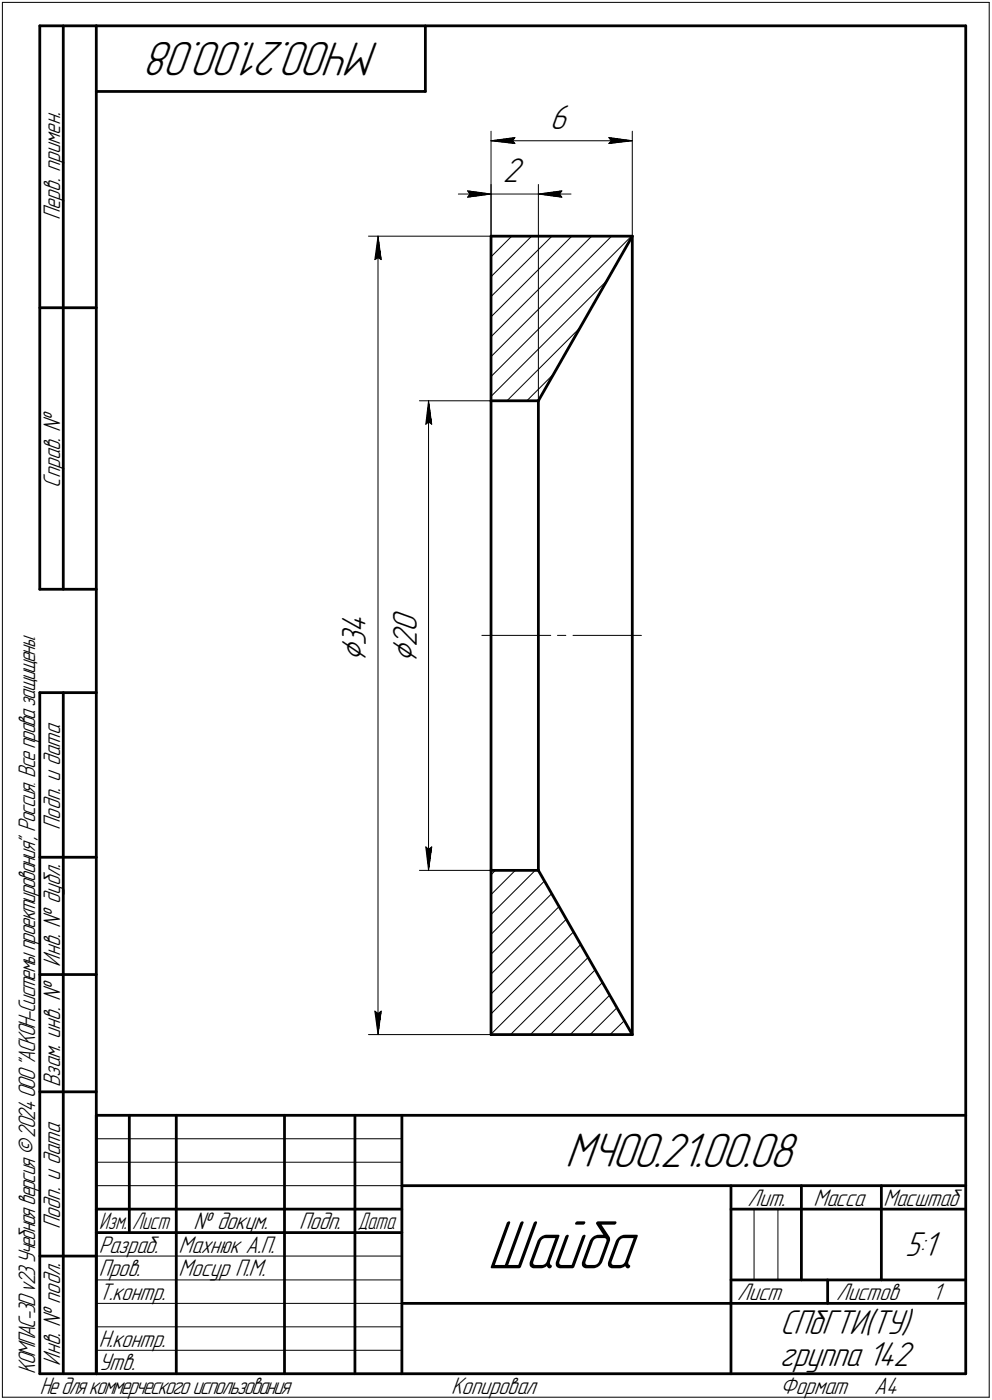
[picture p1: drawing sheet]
<svg xmlns="http://www.w3.org/2000/svg" width="211mm" height="298mm" viewBox="0 0 211 298" stroke-linecap="round" stroke-linejoin="round" font-family="sans-serif">
<g fill="none" stroke="#000" stroke-width=".59">
<path d="M8.5 5.5v120zM8.5 5.5h12zM13.5 5.5v120zM20.5 5.5v287zM20.5 5.5h185zM20.5 19.5h70zM90.5 5.5v14zM205.5 5.5v287zM104.5 50.3h30zM104.5 50.3v35zM134.5 50.3l-19.9 35zM134.5 50.3v170z"/>
<path d="M8.5 65.5h12zM104.5 85.3h10.1zM104.5 85.3v100zM114.6 85.3v100zM8.5 125.5h12zM8.5 147.5v145zM8.5 147.5h12zM13.5 147.5v145zM8.5 182.5h12zM104.5 185.3h10.1zM104.5 185.3v35zM114.6 185.3l19.9 35z"/>
<path d="M8.5 207.5h12zM8.5 232.5h12zM20.5 237.5h185zM20.5 237.5v55zM27.5 237.5v25zM37.5 237.5v55zM60.5 237.5v55zM75.5 237.5v55zM85.5 237.5v55zM104.5 220.3h30zM20.5 257.5h65zM85.5 252.5h120z"/>
<path d="M155.5 252.5v40zM155.5 257.5h15zM170.5 252.5v20zM170.5 257.5h35zM187.5 252.5v20zM8.5 267.5h12zM20.5 262.5h65zM85.5 277.5h70zM155.5 277.5h50zM155.5 272.5h50zM176.1 272.5v5zM8.5 292.5h12z"/>
<path d="M20.5 292.5h185z"/>
</g>
<g fill="none" stroke="#000" stroke-width=".21">
<path d="M.5 .5v297zM.5 .5h210zM210.5 .5v297zM104.5 27.9v22.4zM104.5 39.3v46zM104.5 30l5.1-.7zM104.5 30l5.1 .6zM104.5 30h30zM109.1 30l.5 .6zM109.6 29.3l-.5 .7zM114.6 39.3v46zM129.5 30.6l5-.6z"/>
<path d="M129.5 29.3l.5 .7zM129.5 29.3l5 .7zM130 30l-.5 .6zM134.5 27.9v22.4zM78.4 50.3h26.1zM79.8 55.3l.6-.4zM80.4 50.3l.7 5zM80.4 54.9l.7 .4zM80.4 50.3l-.6 5zM80.4 50.3v170zM97.5 41.3h7zM99.5 40.6l5 .7z"/>
<path d="M99.5 40.6l.5 .7zM99.5 42l5-.7zM100 41.3l-.5 .7zM104.5 58.9l8.6-8.6zM104.5 54.7l4.4-4.4zM104.5 50.5l.1-.2zM104.5 41.3h10.1zM114.6 41.3l4.9 .7zM114.6 41.3l4.9-.7zM114.6 41.3h6.9zM119 41.3l.5 .7zM119.5 40.6l-.5 .7z"/>
<path d="M104.5 75.9l25.6-25.6zM104.5 71.7l21.4-21.4zM104.5 67.5l17.2-17.2zM104.5 63.2l12.9-12.9zM117.8 79.7l-5.7 5.6zM89.2 85.3h15.3zM90.6 90.3l.6-.5zM91.2 85.3l.7 5zM91.2 89.8l.7 .5zM91.2 85.3l-.6 5zM91.2 85.3v100zM104.5 84.4l24.5-24.5z"/>
<path d="M104.5 80.2l29.9-29.9zM107.9 85.3l15.5-15.5zM102.5 135.3h14.7zM118.6 135.3h1.8zM121.9 135.3h14.6zM89.2 185.3h15.3zM90.6 180.3l.6 5zM90.6 180.3l.6 .5zM91.2 180.8l.7-.5zM91.9 180.3l-.7 5zM104.5 199l11.3-11.4zM104.5 194.7l9.4-9.4z"/>
<path d="M104.5 190.5l5.1-5.2zM104.5 186.3l.9-1zM79.8 215.3l.6 5zM79.8 215.3l.6 .5zM80.4 215.8l.7-.5zM81.1 215.3l-.7 5zM104.5 215.9l17.5-17.4zM104.5 211.7l16-16zM104.5 207.4l14.5-14.4zM104.5 203.2l12.8-12.9zM78.4 220.3h26.1zM104.5 220.2l19-19z"/>
<path d="M108.6 220.3l16.5-16.4zM112.9 220.3l13.8-13.8zM117.1 220.3l11.1-11.1zM121.3 220.3l8.4-8.4zM125.6 220.3l5.6-5.7zM129.8 220.3l3-3zM134.1 220.3l.3-.3zM20.5 247.5h65zM20.5 252.5h65zM20.5 242.5h65zM160.4 257.5v15zM165.5 257.5v15z"/>
<path d="M20.5 267.5h65zM20.5 272.5h65zM20.5 277.5h65zM.5 297.5h210zM20.5 282.5h65zM20.5 287.5h65z"/>
</g>
<g fill="#fff" stroke="#fff" stroke-width=".21">
<path d="M72.1 129.7h7.3zM72.1 129.8h7.3zM72.1 129.9h7.3zM72.1 130h7.3zM72.1 130h7.3zM72.1 130.1h7.3zM72.1 130.2h7.3zM72.1 130.3h7.3zM72.1 130.4h7.3zM72.1 130.5h7.3zM72.1 130.6h7.3zM72.1 130.6h7.3zM72.1 130.7h7.3zM72.1 130.8h7.3zM72.1 130.9h7.3zM72.1 131h7.3zM72.1 131.1h7.3zM72.1 131.1h7.3zM72.1 131.2h7.3zM72.1 131.3h7.3zM72.1 131.4h7.3zM72.1 131.5h7.3zM72.1 131.6h7.3zM72.1 131.7h7.3zM72.1 131.7h7.3zM72.1 131.8h7.3zM72.1 131.9h7.3zM72.1 132h7.3zM72.1 132.1h7.3zM72.1 132.2h7.3zM72.1 132.2h7.3zM72.1 132.3h7.3zM72.1 132.4h7.3zM72.1 132.5h7.3zM72.1 132.6h7.3zM72.1 132.7h7.3zM72.1 132.8h7.3zM72.1 132.8h7.3zM72.1 132.9h7.3zM72.1 133h7.3zM72.1 133.1h7.3zM72.1 133.2h7.3zM72.1 133.3h7.3zM72.1 133.3h7.3zM72.1 133.4h7.3zM72.1 133.5h7.3zM72.1 133.6h7.3zM72.1 133.7h7.3zM72.1 133.8h7.3zM72.1 133.9h7.3zM72.1 133.9h7.3zM72.1 134h7.3zM72.1 134.1h7.3zM72.1 134.2h7.3zM72.1 134.3h7.3zM72.1 134.4h7.3zM72.1 134.5h7.3zM72.1 134.5h7.3zM72.1 134.6h7.3zM72.1 134.7h7.3zM72.1 134.8h7.3zM72.1 134.9h7.3zM72.1 135h7.3zM72.1 135h7.3zM72.1 135.1h7.3zM72.1 135.2h7.3zM72.1 135.3h7.3zM72.1 135.4h7.3zM72.1 135.5h7.3zM72.1 135.6h7.3zM72.1 135.6h7.3zM72.1 135.7h7.3zM72.1 135.8h7.3zM72.1 135.9h7.3zM72.1 136h7.3zM72.1 136.1h7.3zM72.1 136.1h7.3zM72.1 136.2h7.3zM72.1 136.3h7.3zM72.1 136.4h7.3zM72.1 136.5h7.3zM72.1 136.6h7.3zM72.1 136.7h7.3zM72.1 136.7h7.3zM72.1 136.8h7.3zM72.1 136.9h7.3zM72.1 137h7.3zM72.1 137.1h7.3zM72.1 137.2h7.3zM72.1 137.2h7.3zM72.1 137.3h7.3zM72.1 137.4h7.3zM72.1 137.5h7.3zM72.1 137.6h7.3zM72.1 137.7h7.3zM72.1 137.8h7.3zM72.1 137.8h7.3zM72.1 137.9h7.3zM72.1 138h7.3zM72.1 138.1h7.3zM72.1 138.2h7.3zM72.1 138.3h7.3zM72.1 138.3h7.3zM72.1 138.4h7.3zM72.1 138.5h7.3zM72.1 138.6h7.3zM72.1 138.7h7.3zM72.1 138.8h7.3zM72.1 138.9h7.3zM72.1 138.9h7.3zM72.1 139h7.3zM72.1 139.1h7.3zM72.1 139.2h7.3zM72.1 139.3h7.3zM72.1 139.4h7.3zM72.1 139.4h7.3zM72.1 139.5h7.3zM72.1 139.6h7.3zM72.1 139.7h7.3zM72.1 139.8h7.3zM72.1 139.9h7.3zM72.1 140h7.3zM72.1 140h7.3zM72.1 140.1h7.3zM72.1 140.2h7.3zM72.1 140.3h7.3zM72.1 140.4h7.3zM72.1 140.5h7.3zM72.1 140.5h7.3zM72.1 140.6h7.3zM72.1 140.7h7.3zM72.1 140.8h7.3zM72.1 140.9h7.3z"/>
<path d="M80.3 50.5h.3zM80.3 50.6h.3zM80.3 50.7h.3zM80.3 50.8h.4zM80.2 50.9h.5zM80.2 51h.6zM80.2 51.1h.6zM80.1 51.1h.7zM80.1 51.2h.8zM80 51.3h.9zM80 51.4h.9zM79.9 51.5h1zM79.9 51.6h1zM79.9 51.6h1.1zM79.8 51.7h1.2zM79.8 51.8h1.2zM79.8 51.9h1.3zM79.8 52h1.3zM79.7 52.1h1.4zM79.7 52.2h1.5zM79.7 52.2h1.5zM79.7 52.3h1.5zM79.7 52.4h1.5zM79.7 52.5h1.5zM79.7 52.6h1.5zM79.7 52.7h1.5zM79.6 52.7h1.7zM79.6 52.8h1.7zM79.6 52.9h1.7zM79.6 53h1.7zM79.6 53.1h1.7zM79.6 53.2h1.7zM79.6 53.3h1.7zM79.5 53.3h1.9zM79.5 53.4h1.9zM79.5 53.5h1.9zM79.5 53.6h1.9zM79.5 53.7h1.9zM79.5 53.8h1.9zM79.5 53.8h1.9zM79.4 53.9h2zM79.4 54h2zM79.4 54.1h2zM79.4 54.2h2zM79.4 54.3h2zM79.4 54.4h2zM79.4 54.4h2zM79.4 54.5h2zM79.3 54.6h2.2zM79.3 54.7h2.2zM79.3 54.8h2.2zM79.3 54.9h2.2zM79.3 54.9h2.2zM79.3 55h2.2zM79.3 55.1h2.2zM79.2 55.2h2.4zM79.2 55.3h2.4zM79.2 55.4h2.4zM79.2 55.5h2.4zM79.2 55.5h2.4zM79.2 55.6h2.4zM79.2 55.7h2.4z"/>
<path d="M79.2 214.8h2.4zM79.2 214.9h2.4zM79.2 215h2.4zM79.2 215.1h2.4zM79.2 215.1h2.4zM79.2 215.2h2.4zM79.2 215.3h2.4zM79.2 215.4h2.4zM79.3 215.5h2.2zM79.3 215.6h2.2zM79.3 215.6h2.2zM79.3 215.7h2.2zM79.3 215.8h2.2zM79.3 215.9h2.2zM79.3 216h2.2zM79.4 216.1h2zM79.4 216.2h2zM79.4 216.2h2zM79.4 216.3h2zM79.4 216.4h2zM79.4 216.5h2zM79.4 216.6h2zM79.4 216.7h2zM79.5 216.7h1.9zM79.5 216.8h1.9zM79.5 216.9h1.9zM79.5 217h1.9zM79.5 217.1h1.9zM79.5 217.2h1.9zM79.5 217.3h1.9zM79.6 217.3h1.7zM79.6 217.4h1.7zM79.6 217.5h1.7zM79.6 217.6h1.7zM79.6 217.7h1.7zM79.6 217.8h1.7zM79.6 217.8h1.7zM79.7 217.9h1.5zM79.7 218h1.5zM79.7 218.1h1.5zM79.7 218.2h1.5zM79.7 218.3h1.5zM79.7 218.4h1.5zM79.7 218.4h1.5zM79.7 218.5h1.4zM79.8 218.6h1.3zM79.8 218.7h1.3zM79.8 218.8h1.2zM79.8 218.9h1.2zM79.9 218.9h1.1zM79.9 219h1zM79.9 219.1h1zM80 219.2h.9zM80 219.3h.9zM80.1 219.4h.8zM80.1 219.5h.7zM80.2 219.5h.6zM80.2 219.6h.6zM80.2 219.7h.5zM80.3 219.8h.4zM80.3 219.9h.3zM80.3 220h.3zM80.3 220h.3z"/>
<path d="M83 129.5h7.3zM83 129.6h7.3zM83 129.7h7.3zM83 129.8h7.3zM83 129.9h7.3zM83 130h7.3zM83 130h7.3zM83 130.1h7.3zM83 130.2h7.3zM83 130.3h7.3zM83 130.4h7.3zM83 130.5h7.3zM83 130.6h7.3zM83 130.6h7.3zM83 130.7h7.3zM83 130.8h7.3zM83 130.9h7.3zM83 131h7.3zM83 131.1h7.3zM83 131.1h7.3zM83 131.2h7.3zM83 131.3h7.3zM83 131.4h7.3zM83 131.5h7.3zM83 131.6h7.3zM83 131.7h7.3zM83 131.7h7.3zM83 131.8h7.3zM83 131.9h7.3zM83 132h7.3zM83 132.1h7.3zM83 132.2h7.3zM83 132.2h7.3zM83 132.3h7.3zM83 132.4h7.3zM83 132.5h7.3zM83 132.6h7.3zM83 132.7h7.3zM83 132.8h7.3zM83 132.8h7.3zM83 132.9h7.3zM83 133h7.3zM83 133.1h7.3zM83 133.2h7.3zM83 133.3h7.3zM83 133.3h7.3zM83 133.4h7.3zM83 133.5h7.3zM83 133.6h7.3zM83 133.7h7.3zM83 133.8h7.3zM83 133.9h7.3zM83 133.9h7.3zM83 134h7.3zM83 134.1h7.3zM83 134.2h7.3zM83 134.3h7.3zM83 134.4h7.3zM83 134.5h7.3zM83 134.5h7.3zM83 134.6h7.3zM83 134.7h7.3zM83 134.8h7.3zM83 134.9h7.3zM83 135h7.3zM83 135h7.3zM83 135.1h7.3zM83 135.2h7.3zM83 135.3h7.3zM83 135.4h7.3zM83 135.5h7.3zM83 135.6h7.3zM83 135.6h7.3zM83 135.7h7.3zM83 135.8h7.3zM83 135.9h7.3zM83 136h7.3zM83 136.1h7.3zM83 136.1h7.3zM83 136.2h7.3zM83 136.3h7.3zM83 136.4h7.3zM83 136.5h7.3zM83 136.6h7.3zM83 136.7h7.3zM83 136.7h7.3zM83 136.8h7.3zM83 136.9h7.3zM83 137h7.3zM83 137.1h7.3zM83 137.2h7.3zM83 137.2h7.3zM83 137.3h7.3zM83 137.4h7.3zM83 137.5h7.3zM83 137.6h7.3zM83 137.7h7.3zM83 137.8h7.3zM83 137.8h7.3zM83 137.9h7.3zM83 138h7.3zM83 138.1h7.3zM83 138.2h7.3zM83 138.3h7.3zM83 138.3h7.3zM83 138.4h7.3zM83 138.5h7.3zM83 138.6h7.3zM83 138.7h7.3zM83 138.8h7.3zM83 138.9h7.3zM83 138.9h7.3zM83 139h7.3zM83 139.1h7.3zM83 139.2h7.3zM83 139.3h7.3zM83 139.4h7.3zM83 139.4h7.3zM83 139.5h7.3zM83 139.6h7.3zM83 139.7h7.3zM83 139.8h7.3zM83 139.9h7.3zM83 140h7.3zM83 140h7.3zM83 140.1h7.3zM83 140.2h7.3zM83 140.3h7.3zM83 140.4h7.3zM83 140.5h7.3zM83 140.5h7.3zM83 140.6h7.3zM83 140.7h7.3zM83 140.8h7.3zM83 140.9h7.3zM83 141h7.3zM83 141.1h7.3z"/>
<path d="M91.1 85.6h.3zM91.1 85.7h.3zM91.1 85.8h.3zM91 85.9h.4zM91 85.9h.4zM90.9 86h.6zM90.9 86.1h.6zM90.9 86.2h.7zM90.8 86.3h.8zM90.8 86.4h.9zM90.8 86.4h.9zM90.8 86.5h.9zM90.8 86.6h1zM90.7 86.7h1.1zM90.7 86.8h1.2zM90.7 86.9h1.2zM90.6 87h1.3zM90.6 87h1.3zM90.5 87.1h1.4zM90.5 87.2h1.5zM90.5 87.3h1.5zM90.5 87.4h1.5zM90.5 87.5h1.5zM90.5 87.5h1.5zM90.5 87.6h1.5zM90.5 87.7h1.5zM90.4 87.8h1.7zM90.4 87.9h1.7zM90.4 88h1.7zM90.4 88.1h1.7zM90.4 88.1h1.7zM90.4 88.2h1.7zM90.4 88.3h1.7zM90.3 88.4h1.9zM90.3 88.5h1.9zM90.3 88.6h1.9zM90.3 88.6h1.9zM90.3 88.7h1.9zM90.3 88.8h1.9zM90.3 88.9h1.9zM90.3 89h1.9zM90.3 89.1h2zM90.3 89.2h2zM90.3 89.2h2zM90.3 89.3h2zM90.3 89.4h2zM90.3 89.5h2zM90.3 89.6h2zM90.2 89.7h2.2zM90.2 89.7h2.2zM90.2 89.8h2.2zM90.2 89.9h2.2zM90.2 90h2.2zM90.2 90.1h2.2zM90.2 90.2h2.2zM90.1 90.3h2.4zM90.1 90.3h2.4zM90.1 90.4h2.4zM90.1 90.5h2.4zM90.1 90.6h2.4zM90.1 90.7h2.4zM90.1 90.8h2.4z"/>
<path d="M90 179.8h2.5zM90.1 179.9h2.4zM90.1 180h2.4zM90.1 180.1h2.4zM90.1 180.2h2.4zM90.1 180.3h2.4zM90.1 180.3h2.4zM90.1 180.4h2.4zM90.2 180.5h2.2zM90.2 180.6h2.2zM90.2 180.7h2.2zM90.2 180.8h2.2zM90.2 180.8h2.2zM90.2 180.9h2.2zM90.2 181h2.2zM90.3 181.1h2zM90.3 181.2h2zM90.3 181.3h2zM90.3 181.4h2zM90.3 181.4h2zM90.3 181.5h2zM90.3 181.6h2zM90.3 181.7h1.9zM90.3 181.8h1.9zM90.3 181.9h1.9zM90.3 181.9h1.9zM90.3 182h1.9zM90.3 182.1h1.9zM90.3 182.2h1.9zM90.3 182.3h1.9zM90.4 182.4h1.7zM90.4 182.5h1.7zM90.4 182.5h1.7zM90.4 182.6h1.7zM90.4 182.7h1.7zM90.4 182.8h1.7zM90.4 182.9h1.7zM90.5 183h1.5zM90.5 183h1.5zM90.5 183.1h1.5zM90.5 183.2h1.5zM90.5 183.3h1.5zM90.5 183.4h1.5zM90.5 183.5h1.5zM90.5 183.6h1.4zM90.6 183.6h1.3zM90.6 183.7h1.3zM90.7 183.8h1.2zM90.7 183.9h1.2zM90.7 184h1.1zM90.8 184.1h1zM90.8 184.1h.9zM90.8 184.2h.9zM90.8 184.3h.9zM90.8 184.4h.8zM90.9 184.5h.7zM90.9 184.6h.6zM90.9 184.7h.6zM91 184.7h.4zM91 184.8h.4zM91.1 184.9h.3zM91.1 185h.3zM91.1 185.1h.3z"/>
<path d="M117 21.8h5zM117 21.8h5zM117 21.9h5zM117 22h5zM117 22.1h5zM117 22.2h5zM117 22.3h5zM117 22.4h5zM117 22.4h5zM117 22.5h5zM117 22.6h5zM117 22.7h5zM117 22.8h5zM117 22.9h5zM117 22.9h5zM117 23h5zM117 23.1h5zM117 23.2h5zM117 23.3h5zM117 23.4h5zM117 23.5h5zM117 23.5h5zM117 23.6h5zM117 23.7h5zM117 23.8h5zM117 23.9h5zM117 24h5zM117 24h5zM117 24.1h5zM117 24.2h5zM117 24.3h5zM117 24.4h5zM117 24.5h5zM117 24.6h5zM117 24.6h5zM117 24.7h5zM117 24.8h5zM117 24.9h5zM117 25h5zM117 25.1h5zM117 25.1h5zM117 25.2h5zM117 25.3h5zM117 25.4h5zM117 25.5h5zM117 25.6h5zM117 25.7h5zM117 25.7h5zM117 25.8h5zM117 25.9h5zM117 26h5zM117 26.1h5zM117 26.2h5zM117 26.2h5zM117 26.3h5zM117 26.4h5zM117 26.5h5zM117 26.6h5zM117 26.7h5zM117 26.8h5zM117 26.8h5zM117 26.9h5zM117 27h5zM117 27.1h5zM117 27.2h5zM117 27.3h5zM117 27.3h5zM117 27.4h5zM117 27.5h5zM117 27.6h5zM117 27.7h5zM117 27.8h5zM117 27.9h5zM117 27.9h5zM117 28h5zM117 28.1h5zM117 28.2h5zM117 28.3h5zM117 28.4h5zM117 28.4h5zM117 28.5h5zM117 28.6h5zM117 28.7h5zM117 28.8h5zM117 28.9h5z"/>
<path d="M109.4 28.8h.6zM108.8 28.9h1.2zM108.2 29h1.8zM107.6 29h2.4zM107 29.1h3zM106.3 29.2h3.7zM106.2 29.3h3.8zM106 29.4h4zM105.7 29.5h4.3zM105.6 29.5h4.4zM105.3 29.6h4.7zM105.2 29.7h4.8zM104.9 29.8h5.1zM104.7 29.9h5.3zM104.5 30h5.5zM104.7 30.1h5.3zM105 30.1h5zM105.2 30.2h4.8zM105.4 30.3h4.6zM105.7 30.4h4.3zM105.9 30.5h4.1zM106.2 30.6h3.8zM106.3 30.6h3.7zM107 30.7h3zM107.6 30.8h2.4zM108.2 30.9h1.8zM108.8 31h1.2zM109.4 31.1h.6z"/>
<path d="M129 28.8h.7zM129 28.9h1.3zM129 29h1.9zM129 29h2.6zM129 29.1h3.2zM129 29.2h3.8zM129 29.3h4zM129 29.4h4.2zM129 29.5h4.3zM129 29.5h4.6zM129 29.6h4.8zM129 29.7h4.9zM129 29.8h5.2zM129 29.9h5.4zM129 30h5.5zM129 30.1h5.4zM129 30.1h5.1zM129 30.2h4.9zM129 30.3h4.7zM129 30.4h4.4zM129 30.5h4.3zM129 30.6h4zM129 30.6h3.8zM129 30.7h3.2zM129 30.8h2.6zM129 30.9h1.9zM129 31h1.3zM129 31.1h.7z"/>
<path d="M107 33.2h5zM107 33.3h5zM107 33.4h5zM107 33.4h5zM107 33.5h5zM107 33.6h5zM107 33.7h5zM107 33.8h5zM107 33.9h5zM107 34h5zM107 34h5zM107 34.1h5zM107 34.2h5zM107 34.3h5zM107 34.4h5zM107 34.5h5zM107 34.5h5zM107 34.6h5zM107 34.7h5zM107 34.8h5zM107 34.9h5zM107 35h5zM107 35.1h5zM107 35.1h5zM107 35.2h5zM107 35.3h5zM107 35.4h5zM107 35.5h5zM107 35.6h5zM107 35.6h5zM107 35.7h5zM107 35.8h5zM107 35.9h5zM107 36h5zM107 36.1h5zM107 36.2h5zM107 36.2h5zM107 36.3h5zM107 36.4h5zM107 36.5h5zM107 36.6h5zM107 36.7h5zM107 36.7h5zM107 36.8h5zM107 36.9h5zM107 37h5zM107 37.1h5zM107 37.2h5zM107 37.3h5zM107 37.3h5zM107 37.4h5zM107 37.5h5zM107 37.6h5zM107 37.7h5zM107 37.8h5zM107 37.8h5zM107 37.9h5zM107 38h5zM107 38.1h5zM107 38.2h5zM107 38.3h5zM107 38.4h5zM107 38.4h5zM107 38.5h5zM107 38.6h5zM107 38.7h5zM107 38.8h5zM107 38.9h5zM107 38.9h5zM107 39h5zM107 39.1h5zM107 39.2h5zM107 39.3h5zM107 39.4h5zM107 39.5h5zM107 39.5h5zM107 39.6h5zM107 39.7h5zM107 39.8h5zM107 39.9h5zM107 40h5zM107 40h5zM107 40.1h5zM107 40.2h5z"/>
<path d="M99.1 40.1h.6zM99.1 40.2h1.2zM99.1 40.3h1.8zM99.1 40.4h2.4zM99.1 40.5h3zM99.1 40.6h3.6zM99.1 40.6h3.9zM99.1 40.7h4zM99.1 40.8h4.2zM99.1 40.9h4.4zM99.1 41h4.6zM99.1 41.1h4.8zM99.1 41.1h5zM99.1 41.2h5.2zM99.1 41.3h5.4zM99.1 41.4h5.2zM99.1 41.5h5zM99.1 41.6h4.8zM99.1 41.7h4.6zM99.1 41.7h4.4zM99.1 41.8h4.2zM99.1 41.9h4zM99.1 42h3.9zM99.1 42.1h3.6zM99.1 42.2h2.9zM99.1 42.2h2.2zM99.1 42.3h1.5zM99.1 42.4h.7z"/>
<path d="M119.5 40.1h.6zM118.9 40.2h1.2zM118.2 40.3h1.9zM117.6 40.4h2.5zM117 40.5h3.1zM116.3 40.6h3.8zM116.2 40.6h3.9zM116 40.7h4.1zM115.7 40.8h4.4zM115.6 40.9h4.5zM115.4 41h4.7zM115.1 41.1h5zM115 41.1h5.1zM114.8 41.2h5.3zM114.6 41.3h5.5zM114.8 41.4h5.3zM115 41.5h5.1zM115.1 41.6h5zM115.4 41.7h4.7zM115.6 41.7h4.5zM115.7 41.8h4.4zM116 41.9h4.1zM116.2 42h3.9zM116.3 42.1h3.8zM117.1 42.2h3zM117.9 42.2h2.2zM118.6 42.3h1.5zM119.4 42.4h.7z"/>
</g>
<g fill="#000" stroke="#000" stroke-width=".21">
<path d="M104.5 30h4.6zM105.2 30.1h3.9zM106 30.1h3.2zM106.7 30.2h2.6zM107.4 30.3h2zM108.1 30.4h1.4zM108.9 30.5h.7z"/>
<path d="M109 29.4h.6zM108.3 29.5h1.2zM107.7 29.5h1.7zM107 29.6h2.3zM106.4 29.7h2.9zM105.7 29.8h3.5zM105.2 29.9h3.9z"/>
<path d="M129.6 29.4h.6zM129.7 29.5h1.1zM129.8 29.5h1.7zM129.8 29.6h2.3zM129.9 29.7h2.8zM130 29.8h3.3zM130 29.9h3.9z"/>
<path d="M130 30h4.5zM130 30.1h3.9zM130 30.1h3.2zM129.9 30.2h2.5zM129.8 30.3h1.9zM129.7 30.4h1.3zM129.6 30.5h.7z"/>
<path d="M80.3 51.6h.1zM80.3 51.6h.1zM80.3 51.7h.1zM80.3 51.8h.1zM80.3 51.9h.1zM80.3 52h.1zM80.3 52.1h.1zM80.3 52.2h.1zM80.2 52.2h.2zM80.2 52.3h.2zM80.2 52.4h.2zM80.2 52.5h.2zM80.2 52.6h.2zM80.2 52.7h.2zM80.2 52.7h.2zM80.1 52.8h.3zM80.1 52.9h.3zM80.1 53h.3zM80.1 53.1h.3zM80.1 53.2h.3zM80.1 53.3h.3zM80.1 53.3h.3zM80 53.4h.4zM80 53.5h.4zM80 53.6h.4zM80 53.7h.4zM80 53.8h.4zM80 53.8h.4zM80 53.9h.4zM80 54h.4zM79.9 54.1h.5zM79.9 54.2h.5zM79.9 54.3h.5zM79.9 54.4h.5zM79.9 54.4h.5zM79.9 54.5h.5zM79.9 54.6h.5zM79.8 54.7h.6zM79.8 54.8h.6zM79.8 54.9h.6zM79.8 54.9h.5zM79.8 55h.4zM79.8 55.1h.3z"/>
<path d="M80.4 51h.2zM80.4 51.1h.2zM80.4 51.1h.2zM80.4 51.2h.2zM80.4 51.3h.2zM80.4 51.4h.2zM80.4 51.5h.2zM80.4 51.6h.3zM80.4 51.6h.3zM80.4 51.7h.3zM80.4 51.8h.3zM80.4 51.9h.3zM80.4 52h.3zM80.4 52.1h.3zM80.4 52.2h.3zM80.4 52.2h.4zM80.4 52.3h.4zM80.4 52.4h.4zM80.4 52.5h.4zM80.4 52.6h.4zM80.4 52.7h.4zM80.4 52.7h.4zM80.4 52.8h.5zM80.4 52.9h.5zM80.4 53h.5zM80.4 53.1h.5zM80.4 53.2h.5zM80.4 53.3h.5zM80.4 53.3h.5zM80.4 53.4h.5zM80.4 53.5h.5zM80.4 53.6h.5zM80.4 53.7h.5zM80.4 53.8h.5zM80.4 53.8h.5zM80.4 53.9h.5zM80.4 54h.5zM80.4 54.1h.6zM80.4 54.2h.6zM80.4 54.3h.6zM80.4 54.4h.6zM80.4 54.4h.6zM80.4 54.5h.6zM80.4 54.6h.6zM80.4 54.7h.7zM80.4 54.8h.7zM80.4 54.9h.7zM80.6 54.9h.5zM80.8 55h.3zM80.9 55.1h.2z"/>
<path d="M99.6 40.7h.6zM99.7 40.8h1.1zM99.7 40.9h1.7zM99.7 41h2.3zM99.8 41.1h2.8zM99.9 41.1h3.4zM100 41.2h3.9z"/>
<path d="M100 41.3h4.5zM100 41.4h3.9zM99.9 41.5h3.4zM99.8 41.6h2.8zM99.7 41.7h2.3zM99.7 41.7h1.7zM99.7 41.8h1.1zM99.6 41.9h.6z"/>
<path d="M114.6 41.3h4.4zM115.2 41.4h3.9zM115.8 41.5h3.4zM116.5 41.6h2.8zM117.1 41.7h2.2zM117.7 41.7h1.7zM118.4 41.8h1.1zM119 41.9h.5z"/>
<path d="M119 40.7h.5zM118.4 40.8h1.1zM117.7 40.9h1.7zM117.1 41h2.2zM116.5 41.1h2.8zM115.8 41.1h3.4zM115.2 41.2h3.9z"/>
<path d="M91 86.8h.2zM91 86.9h.2zM91 87h.2zM91 87h.2zM91 87.1h.2zM91 87.2h.2zM91 87.3h.2zM91 87.4h.2zM91 87.5h.2zM90.9 87.5h.3zM90.9 87.6h.3zM90.9 87.7h.3zM90.9 87.8h.3zM90.9 87.9h.3zM90.9 88h.3zM90.9 88.1h.3zM90.9 88.1h.3zM90.8 88.2h.4zM90.8 88.3h.4zM90.8 88.4h.4zM90.8 88.5h.4zM90.8 88.6h.4zM90.8 88.6h.4zM90.8 88.7h.4zM90.8 88.8h.4zM90.8 88.9h.4zM90.8 89h.4zM90.8 89.1h.4zM90.8 89.2h.4zM90.8 89.2h.4zM90.8 89.3h.4zM90.8 89.4h.4zM90.8 89.5h.4zM90.8 89.6h.4zM90.7 89.7h.5zM90.7 89.7h.5zM90.7 89.8h.5zM90.7 89.9h.4zM90.7 90h.3zM90.7 90.1h.2zM90.7 90.2h.1z"/>
<path d="M91.2 86h.2zM91.2 86.1h.2zM91.2 86.2h.2zM91.2 86.3h.2zM91.2 86.4h.2zM91.2 86.4h.2zM91.2 86.5h.2zM91.2 86.6h.2zM91.2 86.7h.2zM91.2 86.8h.2zM91.2 86.9h.2zM91.2 87h.2zM91.2 87h.2zM91.2 87.1h.2zM91.2 87.2h.2zM91.2 87.3h.3zM91.2 87.4h.3zM91.2 87.5h.3zM91.2 87.5h.3zM91.2 87.6h.3zM91.2 87.7h.3zM91.2 87.8h.3zM91.2 87.9h.4zM91.2 88h.4zM91.2 88.1h.4zM91.2 88.1h.4zM91.2 88.2h.4zM91.2 88.3h.4zM91.2 88.4h.4zM91.2 88.5h.5zM91.2 88.6h.5zM91.2 88.6h.5zM91.2 88.7h.5zM91.2 88.8h.5zM91.2 88.9h.5zM91.2 89h.5zM91.2 89.1h.5zM91.2 89.2h.6zM91.2 89.2h.6zM91.2 89.3h.6zM91.2 89.4h.6zM91.2 89.5h.6zM91.2 89.6h.6zM91.2 89.7h.6zM91.2 89.7h.7zM91.2 89.8h.7zM91.4 89.9h.5zM91.4 90h.5zM91.5 90.1h.4zM91.7 90.2h.2z"/>
<path d="M90.7 180.5h.1zM90.7 180.6h.2zM90.7 180.7h.3zM90.7 180.8h.4zM90.7 180.8h.5zM90.7 180.9h.5zM90.7 181h.5zM90.8 181.1h.4zM90.8 181.2h.4zM90.8 181.3h.4zM90.8 181.4h.4zM90.8 181.4h.4zM90.8 181.5h.4zM90.8 181.6h.4zM90.8 181.7h.4zM90.8 181.8h.4zM90.8 181.9h.4zM90.8 181.9h.4zM90.8 182h.4zM90.8 182.1h.4zM90.8 182.2h.4zM90.8 182.3h.4zM90.8 182.4h.4zM90.8 182.5h.4zM90.9 182.5h.3zM90.9 182.6h.3zM90.9 182.7h.3zM90.9 182.8h.3zM90.9 182.9h.3zM90.9 183h.3zM90.9 183h.3zM90.9 183.1h.3zM91 183.2h.2zM91 183.3h.2zM91 183.4h.2zM91 183.5h.2zM91 183.6h.2zM91 183.6h.2zM91 183.7h.2zM91 183.8h.2zM91 183.9h.2z"/>
<path d="M91.7 180.5h.2zM91.5 180.6h.4zM91.4 180.7h.5zM91.4 180.8h.5zM91.2 180.8h.7zM91.2 180.9h.7zM91.2 181h.6zM91.2 181.1h.6zM91.2 181.2h.6zM91.2 181.3h.6zM91.2 181.4h.6zM91.2 181.4h.6zM91.2 181.5h.6zM91.2 181.6h.5zM91.2 181.7h.5zM91.2 181.8h.5zM91.2 181.9h.5zM91.2 181.9h.5zM91.2 182h.5zM91.2 182.1h.5zM91.2 182.2h.5zM91.2 182.3h.4zM91.2 182.4h.4zM91.2 182.5h.4zM91.2 182.5h.4zM91.2 182.6h.4zM91.2 182.7h.4zM91.2 182.8h.4zM91.2 182.9h.3zM91.2 183h.3zM91.2 183h.3zM91.2 183.1h.3zM91.2 183.2h.3zM91.2 183.3h.3zM91.2 183.4h.3zM91.2 183.5h.2zM91.2 183.6h.2zM91.2 183.6h.2zM91.2 183.7h.2zM91.2 183.8h.2zM91.2 183.9h.2zM91.2 184h.2zM91.2 184.1h.2zM91.2 184.1h.2zM91.2 184.2h.2zM91.2 184.3h.2zM91.2 184.4h.2zM91.2 184.5h.2zM91.2 184.6h.2zM91.2 184.7h.2z"/>
<path d="M79.8 215.5h.2zM79.8 215.6h.3zM79.8 215.6h.5zM79.8 215.7h.5zM79.8 215.8h.6zM79.8 215.9h.6zM79.9 216h.5zM79.9 216.1h.5zM79.9 216.2h.5zM79.9 216.2h.5zM79.9 216.3h.5zM79.9 216.4h.5zM79.9 216.5h.5zM80 216.6h.4zM80 216.7h.4zM80 216.7h.4zM80 216.8h.4zM80 216.9h.4zM80 217h.4zM80 217.1h.4zM80 217.2h.4zM80.1 217.3h.3zM80.1 217.3h.3zM80.1 217.4h.3zM80.1 217.5h.3zM80.1 217.6h.3zM80.1 217.7h.3zM80.1 217.8h.3zM80.2 217.8h.2zM80.2 217.9h.2zM80.2 218h.2zM80.2 218.1h.2zM80.2 218.2h.2zM80.2 218.3h.2zM80.2 218.4h.2zM80.3 218.4h.1zM80.3 218.5h.1zM80.3 218.6h.1zM80.3 218.7h.1zM80.3 218.8h.1zM80.3 218.9h.1zM80.3 218.9h.1zM80.3 219h.1z"/>
<path d="M80.9 215.5h.2zM80.8 215.6h.3zM80.7 215.6h.4zM80.6 215.7h.5zM80.4 215.8h.7zM80.4 215.9h.7zM80.4 216h.6zM80.4 216.1h.6zM80.4 216.2h.6zM80.4 216.2h.6zM80.4 216.3h.6zM80.4 216.4h.6zM80.4 216.5h.6zM80.4 216.6h.5zM80.4 216.7h.5zM80.4 216.7h.5zM80.4 216.8h.5zM80.4 216.9h.5zM80.4 217h.5zM80.4 217.1h.5zM80.4 217.2h.5zM80.4 217.3h.5zM80.4 217.3h.5zM80.4 217.4h.5zM80.4 217.5h.5zM80.4 217.6h.5zM80.4 217.7h.5zM80.4 217.8h.5zM80.4 217.8h.4zM80.4 217.9h.4zM80.4 218h.4zM80.4 218.1h.4zM80.4 218.2h.4zM80.4 218.3h.4zM80.4 218.4h.4zM80.4 218.4h.3zM80.4 218.5h.3zM80.4 218.6h.3zM80.4 218.7h.3zM80.4 218.8h.3zM80.4 218.9h.3zM80.4 218.9h.3zM80.4 219h.3zM80.4 219.1h.2zM80.4 219.2h.2zM80.4 219.3h.2zM80.4 219.4h.2zM80.4 219.5h.2zM80.4 219.5h.2zM80.4 219.6h.2z"/>
</g>
<text font-size="15.6" x="103.6" y="270.1">Шайба</text>
<g font-size="10.9">
<text x="80.8" y="9" transform="rotate(-180 80.8 9)">МЧ00.21.00.08</text>
<text x="120.2" y="248.5">МЧ00.21.00.08</text>
</g>
<g font-size="8.5">
<text x="77.9" y="140.9" transform="rotate(-90 77.9 140.9)">Ç</text>
<text x="88.7" y="141.1" transform="rotate(-90 88.7 141.1)">Ç</text>
</g>
<g font-size="7.8">
<text x="117" y="27.4">6</text>
<text x="107" y="38.8">2</text>
<text x="77.9" y="137.5" transform="rotate(-90 77.9 137.5)">3</text>
<text x="77.9" y="134.7" transform="rotate(-90 77.9 134.7)">4</text>
<text x="88.7" y="137.7" transform="rotate(-90 88.7 137.7)">2</text>
<text x="88.7" y="134.5" transform="rotate(-90 88.7 134.5)">0</text>
<text x="192.6" y="267.5">5:1</text>
<text x="166" y="284.1">СПбГТИ(ТУ)</text>
<text x="166" y="291">группа 142</text>
</g>
<g font-size="5.4">
<text x="12.8" y="46.9" transform="rotate(-90 12.8 46.9)">Перв. примен.</text>
<text x="12.8" y="103.8" transform="rotate(-90 12.8 103.8)">Справ. !</text>
<text x="12.8" y="176.7" transform="rotate(-90 12.8 176.7)">Подп. и дата</text>
<text x="12.8" y="205.8" transform="rotate(-90 12.8 205.8)">Инв. ! дубл.</text>
<text x="12.8" y="231.6" transform="rotate(-90 12.8 231.6)">Взам. инв. !</text>
<text x="159.1" y="256.8">Лит.</text>
<text x="173.1" y="256.8">Масса</text>
<text x="188" y="256.8">Масштаб</text>
<text x="12.8" y="261.7" transform="rotate(-90 12.8 261.7)">Подп. и дата</text>
<text x="41.2" y="261.8">! докум.</text>
<text x="63.6" y="261.8">Подп.</text>
<text x="21" y="266.8">Разраб.</text>
<text x="38" y="266.8">Махнюк А.П.</text>
<text x="21" y="271.8">Пров.</text>
<text x="38" y="271.8">Мосур П.М.</text>
<text x="21" y="276.8">Т.контр.</text>
<text x="156.9" y="276.8">Лист</text>
<text x="177.9" y="276.8">Листов</text>
<text x="198.4" y="276.8">1</text>
<text x="21" y="286.8">Н.контр.</text>
<text x="7.5" y="292.5" transform="rotate(-90 7.5 292.5)">КОМПАС-3Dv23Учебнаяверсия©2024ООО&quot;АСКОН-Системыпроектирования&quot;, Россия. Всеправазащищены.</text>
<text x="12.8" y="290.8" transform="rotate(-90 12.8 290.8)">Инв. ! подл.</text>
<text x="21" y="291.8">Утв.</text>
<text x="8.5" y="296.7">Недлякоммерческогоиспользования</text>
<text x="96" y="296.8">Копировал</text>
<text x="166" y="296.8">Формат</text>
<text x="186" y="296.8">A4</text>
</g>
<g font-size="5.3">
<text x="21.1" y="261.8">Изм.</text>
<text x="28.1" y="261.8">Лист</text>
<text x="76.1" y="261.8">Дата</text>
</g>
</svg>
